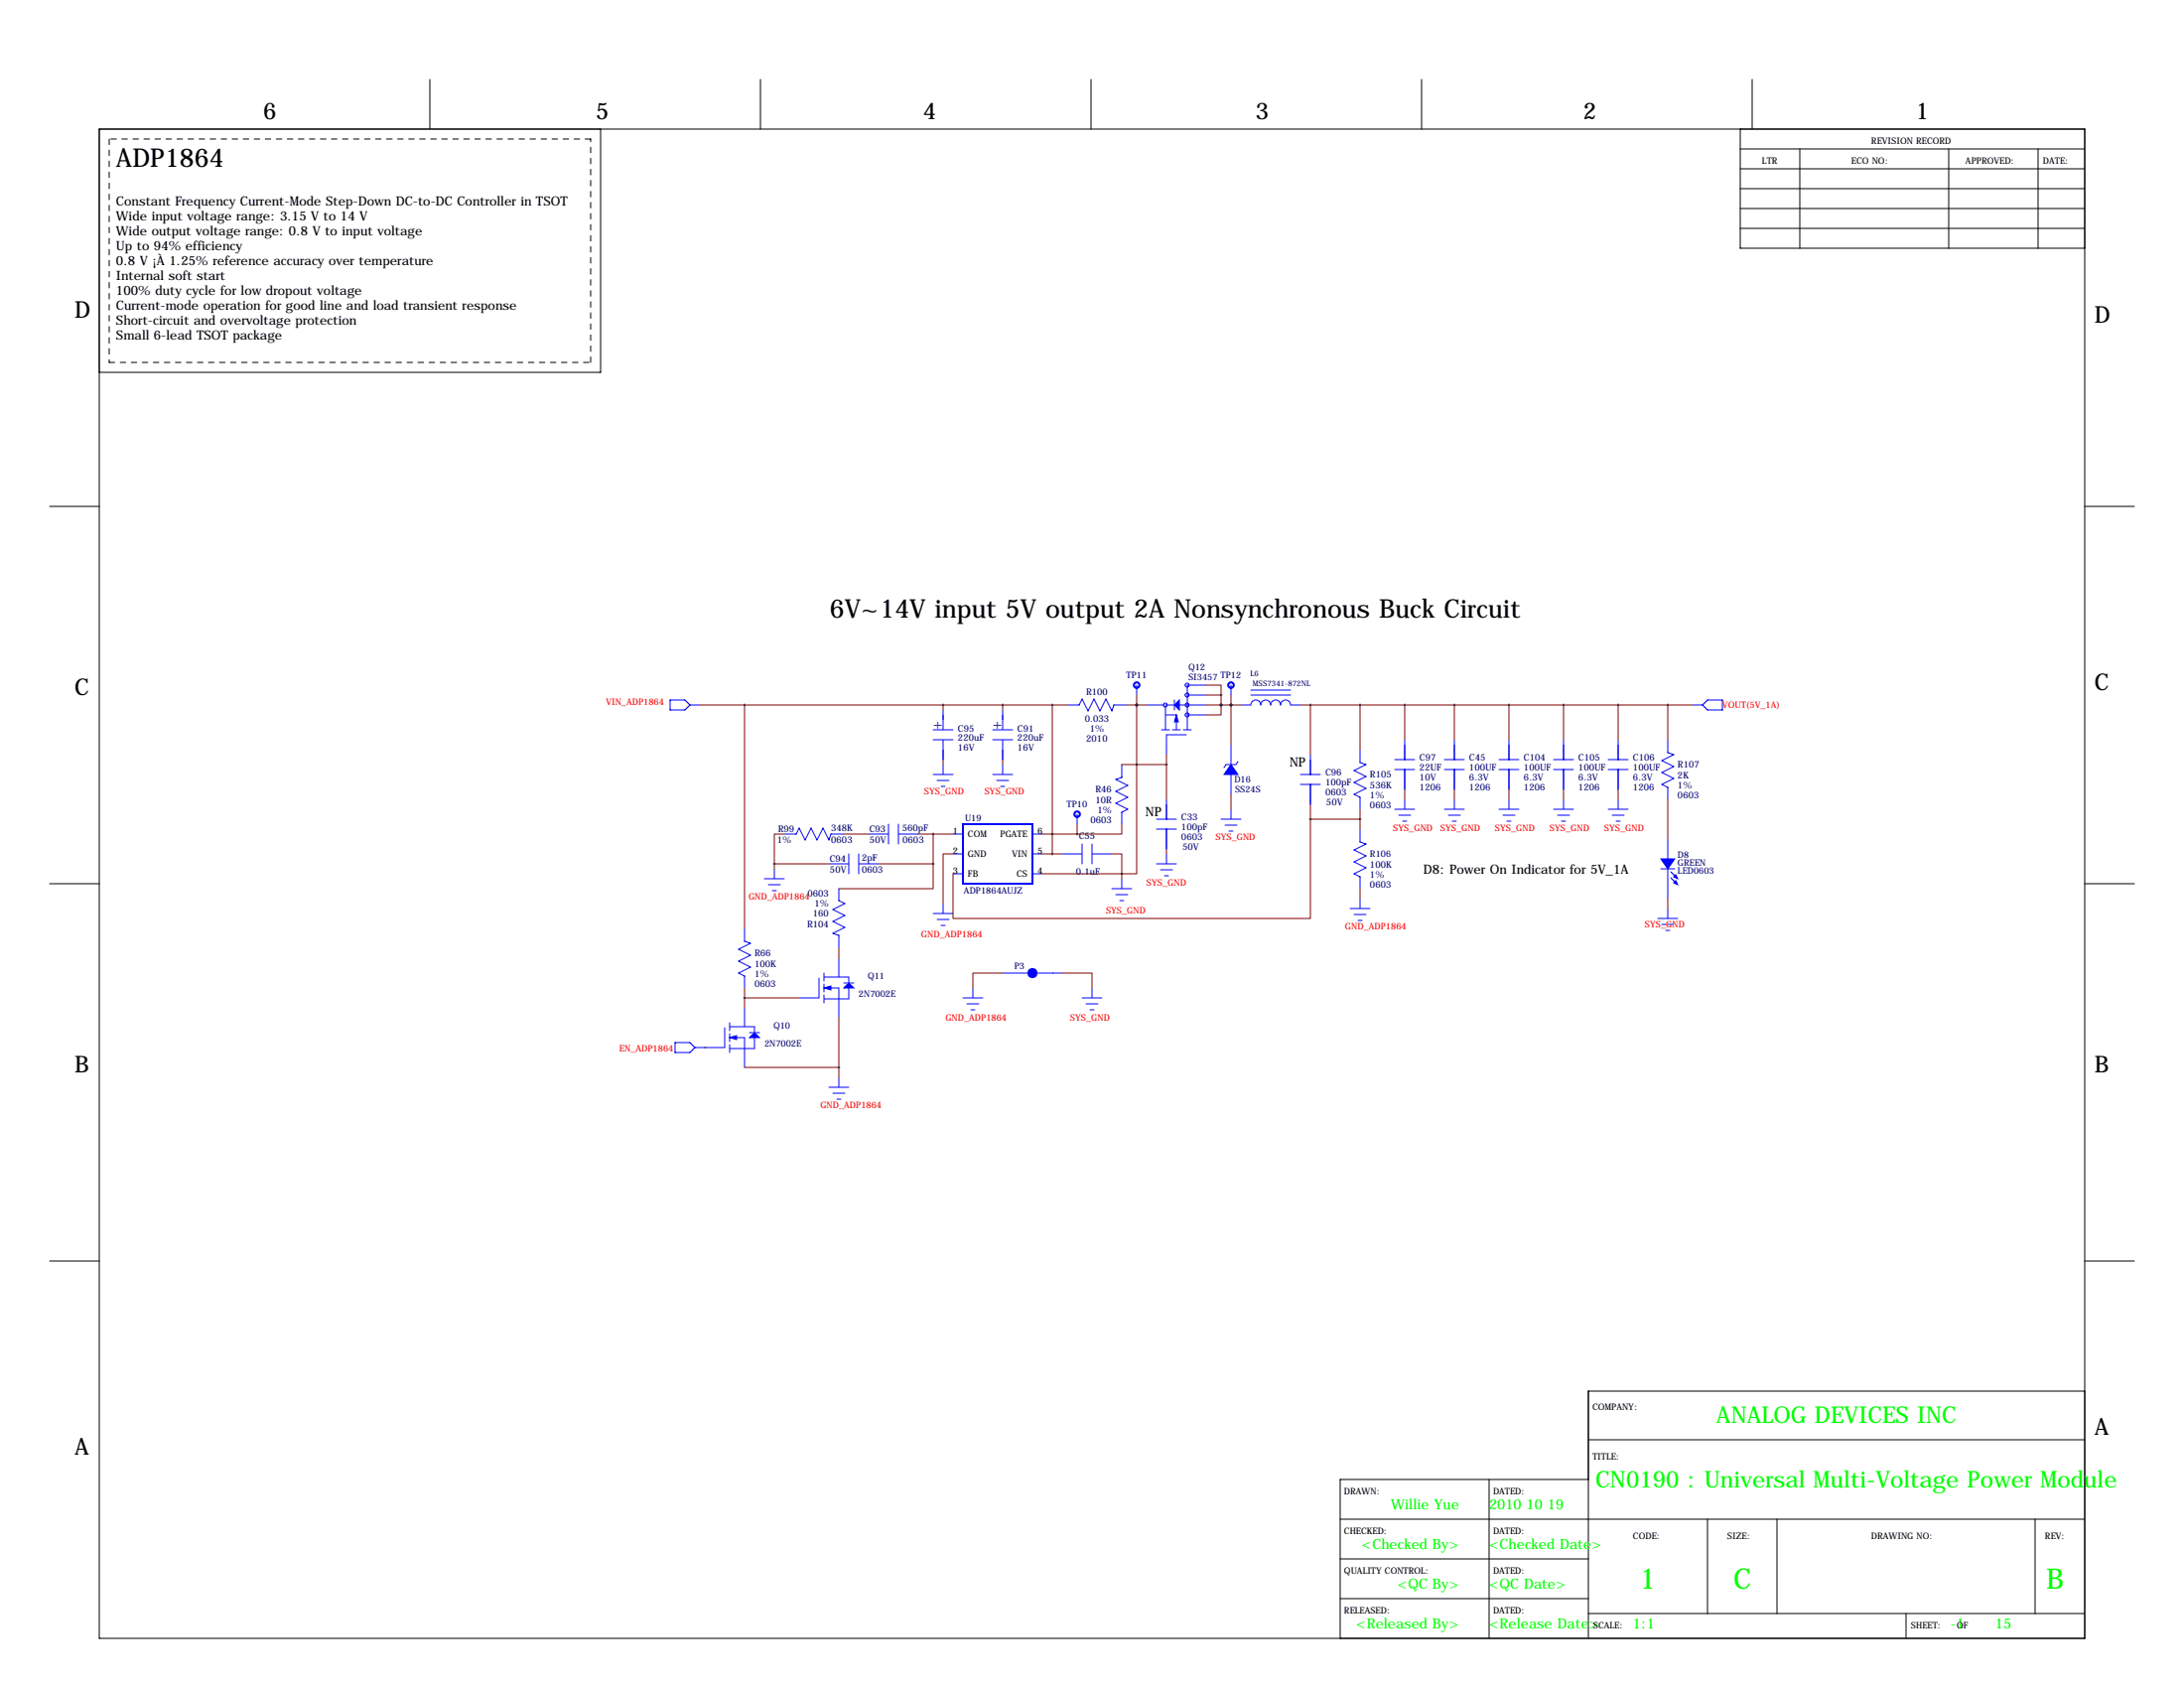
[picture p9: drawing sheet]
<svg xmlns="http://www.w3.org/2000/svg" width="559mm" height="432mm" viewBox="0 0 559 432" stroke-linecap="round" stroke-linejoin="round" font-family="sans-serif">
<g fill="none" stroke="#000" stroke-width=".25">
<path d="M25.4 33h508v386.1h-508zM110 20.3v12.7M153.7 33v62.2h-128.3M194.6 20.3v12.7M279.1 20.3v12.7M363.7 20.3v12.7M445.3 38.1h88.1M445.3 33v30.5h88.1M448.3 20.3v12.7M460.5 38.1v25.4M498.6 38.1v25.4M521.5 38.1v25.4"/>
<path d="M445.3 48.3h88.1M445.3 43.2h88.1M445.3 53.3h88.1M445.3 58.4h88.1M12.7 129.5h12.7M533.4 129.5h12.7M12.7 226.1h12.7M533.4 226.1h12.7M12.7 322.6h12.7M533.4 322.6h12.7M533.4 355.9h-127v63.2M381 378.5v40.6"/>
<path d="M406.4 368.3h127M406.4 378.5h-63.5v40.6M342.9 388.6h190.5M342.9 398.8h63.5M436.9 388.6v24.1M454.7 388.6v24.1M520.7 388.6v24.1M342.9 408.9h63.5M406.4 412.7h127M487.7 412.7v6.4"/>
</g>
<path d="M27.9 35.6v57.1M151.1 35.6h-123.2M27.9 92.7h123.2M151.1 92.7v-57.1" fill="none" stroke="#000" stroke-width=".25" stroke-dasharray="1.4 1.4"/>
<g fill="none" stroke="#00f" stroke-width=".25">
<path d="M171.4 179.1h3.9l1.2 1.2-1.2 1.3h-3.9zM290.8 175.3v2.5M300.5 179.1v2.5M303.8 177.8h4.8M308.6 175.3h-4.8v11.4M315 175.3v2.5M320 177.8h10.2M320 176.5h10.2M436.9 179.1h3.8v2.5h-3.8l-1.3-1.3zM176.5 180.3h2.6M238.8 186.7h5M238.8 198.1h5"/>
<path d="M238.8 189.2h5M239.8 199.6h3M241.3 181.6v5.1M241.3 189.2v5.1M241.3 195.6v2.5M254 186.7h5.1M254 198.1h5.1M254 189.2h5.1M255 199.6h3.1M256.5 181.6v5.1M256.5 189.2v5.1M256.5 195.6v2.5"/>
<path d="M273 180.3h3.1l.8-1.5 1.5 3.1 1.5-3.1 1.5 3.1 1.6-3.1 1.5 3.1 .5-1.6h3.3M287 195.6v3.3l-1.5 .5 3 1.5-3 1.5 3 1.6-3 1.5 3 1.5-1.5 .8v3M293.4 180.3h4.5M297.2 186.7h2M298.2 180.6v6.1M298.2 180.3h2.3M298.2 182.9h2.8M300 186.7h2M301 184.1v2.6M301.8 180.3h6.8M302.8 186.7h2M303.5 188h-5.1v5"/>
<path d="M303.8 182.9h4.8M315 190.5v5.1M315 198.1v5.1M316.7 194.8l-.5 .8h-2.5l-.5 .7M317.5 180.3h2.5a1.27 1.27 0 0 1 1.3-1.2 1.27 1.27 0 0 1 1.3 1.2 1.27 1.27 0 0 1 1.2-1.2 1.27 1.27 0 0 1 1.3 1.2 1.27 1.27 0 0 1 1.3-1.2 1.27 1.27 0 0 1 1.3 1.2 1.27 1.27 0 0 1 1.2-1.2 1.27 1.27 0 0 1 1.3 1.2h2.5M332.7 198.1h5.1M335.3 193v5.1M348 191.8v3.3l1.5 .5-3 1.5 3 1.5-3 1.6 3 1.5-3 1.5 1.5 .8v3M356.9 194.3h5M356.9 196.8h5M359.4 189.2v5.1M359.4 196.8v5.1"/>
<path d="M369.6 194.3h5M369.6 196.8h5M372.1 189.2v5.1M372.1 196.8v5.1M383.5 194.3h5.1M383.5 196.8h5.1M386.1 189.2v5.1M386.1 196.8v5.1M397.5 194.3h5.1M397.5 196.8h5.1M400 189.2v5.1M400 196.8v5.1"/>
<path d="M411.5 194.3h5.1M411.5 196.8h5.1M414 189.2v5.1M414 196.8v5.1M426.7 189.2v3.3l1.5 .5-3 1.6 3 1.5-3 1.5 3 1.5-3 1.6 1.5 .7v3.1M433.1 180.3h2.5M200.7 213.4h3l.8-1.6 1.5 3.1 1.5-3.1 1.5 3.1 1.6-3.1 1.5 3.1 .5-1.5h3.3M217.2 218.4v5.1M219.7 218.4v5.1M222.2 213.4h5.1M227.3 210.8v5.1M229.9 213.4h5"/>
<path d="M229.9 210.8v5.1M240.8 201.2h1M243.8 213.4h2.6M243.8 218.4h2.6M256 201.2h1M264.2 213.4h2.5M264.2 218.4h2.5M271.8 218.4h5.1M275.6 208.3v2.5M276.9 215.9v5.1M279.4 218.4h5.1M279.4 215.9v5.1"/>
<path d="M295.9 209.5h5.1M295.9 212.1h5.1M298.4 204.5v5M298.4 212.1v5.1M298.4 218.4v2.6M312.4 209.5h5.1M313.4 211.1h3.1M314.5 212.6h1M315 207v2.5M332.7 200.7h5.1M335.3 200.7v5M348 212.1v3.3l1.5 .5-3 1.5 3 1.5-3 1.6 3 1.5-3 1.5 1.5 .8v3"/>
<path d="M356.9 207h5M357.9 208.5h3M358.9 210.1h1M359.4 204.5v2.5M369.6 207h5M370.6 208.5h3M371.6 210.1h1M372.1 204.5v2.5M383.5 207h5.1M384.6 208.5h3M385.6 210.1h1M386.1 204.5v2.5"/>
<path d="M397.5 207h5.1M398.5 208.5h3.1M399.5 210.1h1.1M400 204.5v2.5M411.5 207h5.1M412.5 208.5h3M413.5 210.1h1M414 204.5v2.5M426.7 214.6v5.1M190.5 237.5v3.3l1.5 .5-3 1.5 3 1.5-3 1.6 3 1.5-3 1.5 1.5 .8v3M195.6 224.8h5.1M196.6 226.3h3"/>
<path d="M197.6 227.8h1M198.1 222.2v2.6M212.1 221h5.1M214.6 227.3v3.1l1.6 .7-3.1 1.6 3.1 1.5-3.1 1.5 3.1 1.5-3.1 1.6 1.5 .5v3.3M219.7 221h5.1M238.8 233.7h5M239.8 235.2h3M240.8 236.7h1M241.3 231.1v2.6M243.8 223.5h2.6M264.2 223.5h2.5M284.5 227.3h5.1"/>
<path d="M285.5 228.9h3M286.5 230.4h1M287 224.8v2.5M295.9 221h5.1M296.9 222.5h3.1M297.9 224h1.1M345.4 232.4h5.1M346.5 233.9h3M347.5 235.5h1M348 229.9v2.5M424.2 234.9h5.1M424.9 222.2h3.6"/>
<path d="M425.2 236.5h3M426.2 238h1M426.7 222.2v7.7M426.7 232.4v2.5M427.5 223l1.5 1.5M427.5 224.5l1.5 1.6M190.5 257.8v4.8M209.5 250.2v5.1h-5M210.8 249.9h6.4v1.6M210.8 248.9v2.1M210.8 251.7v2M210.8 254.5v2"/>
<path d="M212.1 252.7h2.5v7.6M214.6 245.1v4.8M215.9 251.5h2.5M217.2 252.7v2.8h-6.4M246.4 255.3h5.1M247.4 256.8h3M248.4 258.3h1M248.9 252.7v2.6M256.5 248.9h2.6M259.2 248.9h3.8M265.4 248.9h6.4M276.9 255.3h5"/>
<path d="M277.9 256.8h3M278.9 258.3h1M279.4 252.7v2.6M172.7 266.7h3.8l1.3 1.3-1.3 1.2h-3.8zM185.4 262.9v5.1h-7.6M186.7 261.6v2.1M186.7 264.4v2M186.7 267.2v2M186.7 262.6h6.3v1.6M188 265.4h2.5v7.6M191.8 264.2h2.5M193 265.4v2.8h-6.3"/>
<path d="M212.1 278.1h5.1M213.1 279.7h3.1M214.6 275.6v2.5M214.1 281.2h1"/>
<circle cx="303.7" cy="177.8" r=".51"/>
<circle cx="303.7" cy="175.3" r=".51"/>
<circle cx="298.1" cy="180.3" r=".51"/>
<circle cx="303.7" cy="182.9" r=".51"/>
<circle cx="303.7" cy="180.3" r=".51"/>
</g>
<g fill="#00f" stroke="#00f" stroke-width=".25">
<path d="M301.8 179.1v2.5l-1.3-1.3z"/>
<path d="M301 182.9l.5 1.8h-1z"/>
<path d="M191.8 265.4l1.2-1.2 1.3 1.2z"/>
<path d="M186.7 265.4l1.8-.5v1z"/>
<path d="M217.2 251.5l1.2 1.2h-2.5z"/>
<path d="M210.8 252.7l1.8-.5v1z"/>
<path d="M424.9 219.7h3.6l-1.8 2.5z"/>
<path d="M428.8 225.3l.5 1-1.1-.5z"/>
<path d="M428.8 223.8l.5 1-1.1-.5z"/>
<path d="M315 195.6l1.7 2.5h-3.5z"/>
</g>
<g fill="none" stroke="#00f" stroke-width=".51">
<path d="M246.4 210.8h17.8v15.3h-17.8z"/>
<circle cx="290.8" cy="175.3" r=".71"/>
<circle cx="315" cy="175.3" r=".71"/>
<circle cx="275.6" cy="208.3" r=".71"/>
</g>
<circle cx="264.2" cy="248.9" r=".66" fill="none" stroke="#00f" stroke-width="1.3"/>
<g fill="none" stroke="#800000" stroke-width=".25">
<path d="M290.8 177.8v2.5M308.6 175.3h3.8v2.5M308.6 177.8h3.8M312.4 177.8v2.5M315 177.8v12.7M179.1 180.3h93.9M190.5 180.3v57.2M241.3 180.3v1.3M241.3 194.3v1.3M256.5 180.3v1.3M256.5 194.3v1.3M269.2 180.3v38.1"/>
<path d="M287 195.6h11.4M288.3 180.3h5.1M290.8 180.3v43.2h-24.1M290.8 180.3h.1M298.4 193v11.5M308.6 180.3h8.9M312.4 180.3v2.6h-3.8M312.4 180.3h.1M315 180.3h.1M332.7 180.3h100.4M335.3 180.3v12.7M348 180.3v11.5"/>
<path d="M359.4 180.3v8.9M372.1 180.3v8.9M386.1 180.3v8.9M400 180.3v8.9M414 180.3v8.9M426.7 180.3v8.9M200.7 213.4h-2.6v7.6M215.9 213.4h6.3M234.9 213.4h8.9M238.8 213.4v7.6M243.8 218.4h-2.5v12.7M266.7 213.4h8.9"/>
<path d="M266.7 218.4h5.1M275.6 210.8v2.6M284.5 218.4h2.5v6.4M287 210.8v2.6h-11.4M298.4 217.2v1.2M315 203.2v3.8M335.3 209.5v25.4h-91.5v-11.4M335.3 209.5h12.7M335.3 205.7v3.8M348 207v5.1M359.4 201.9v2.6M372.1 201.9v2.6"/>
<path d="M386.1 201.9v2.6M400 201.9v2.6M414 201.9v2.6M426.7 204.5v10.1M198.1 221h14M198.1 221v1.2M224.8 221h14M238.8 221v6.3h-24.2M348 227.3v2.6M426.7 229.9v2.5M190.5 252.7v5.1M190.5 255.3h14"/>
<path d="M214.6 242.6v2.5M256.5 248.9h-7.6v3.8M271.8 248.9h7.6v3.8M180.3 268h.1M190.5 273h24.1M214.6 260.3v15.3"/>
</g>
<path d="M314.9 180.3a.05 .05 0 0 0 .1 0 .05 .05 0 0 0-.1 0zM290.8 180.3a.05 .05 0 0 0 .1 0 .05 .05 0 0 0-.1 0zM256.5 180.3a.05 .05 0 0 0 .1 0 .05 .05 0 0 0-.1 0zM214.6 273.1a.05 .05 0 0 0 .1 0 .05 .05 0 0 0-.1 0zM290.8 180.3a.05 .05 0 0 0 .1 0 .05 .05 0 0 0-.1 0zM314.9 180.3a.05 .05 0 0 0 .1 0 .05 .05 0 0 0-.1 0zM238.7 213.4a.05 .05 0 0 0 .1 0 .05 .05 0 0 0-.1 0zM298.4 195.6a.05 .05 0 0 0 .1 0 .05 .05 0 0 0-.1 0zM238.7 221a.05 .05 0 0 0 .1 0 .05 .05 0 0 0-.1 0zM400 180.3a.05 .05 0 0 0 .1 0 .05 .05 0 0 0-.1 0zM269.2 218.4a.05 .05 0 0 0 .1 0 .05 .05 0 0 0-.1 0zM269.2 180.3a.05 .05 0 0 0 .1 0 .05 .05 0 0 0-.1 0z" fill="#800000" stroke="#800000" stroke-width=".63"/>
<g font-size="7.3" fill="#0f0">
<text x="419.6" y="406.4">1</text>
<text x="443.5" y="406.4">C</text>
<text x="523.5" y="406.4">B</text>
</g>
<g font-size="6.6">
<text x="29.7" y="42.7">ADP1864</text>
<text x="212.3" y="158">6V~14V input 5V output 2A Nonsynchronous Buck Circuit</text>
</g>
<g font-size="5.9">
<text x="67.3" y="30.5">6</text>
<text x="152.4" y="30.5">5</text>
<text x="236.2" y="30.5">4</text>
<text x="321.3" y="30.5">3</text>
<text x="405.1" y="30.5">2</text>
<text x="490.2" y="30.5">1</text>
<text x="19" y="81.3">D</text>
<text x="535.9" y="82.6">D</text>
<text x="19" y="177.8">C</text>
<text x="535.9" y="176.5">C</text>
<text x="19" y="274.3">B</text>
<text x="535.9" y="274.3">B</text>
<text x="535.9" y="367">A</text>
<text x="19" y="372.1">A</text>
</g>
<g font-size="5.9" fill="#0f0">
<text x="439.2" y="364">ANALOG DEVICES INC</text>
<text x="408.3" y="380.5">CN0190 : Universal Multi-Voltage Power Module</text>
</g>
<g font-size="3.6" fill="#000080">
<text x="238.8" y="186.4">+</text>
<text x="254" y="186.4">+</text>
</g>
<g font-size="3.6" fill="#0f0">
<text x="355.9" y="386.1">Willie Yue</text>
<text x="381" y="386.1">2010 10 19</text>
<text x="348.4" y="396.2">&lt;Checked By&gt;</text>
<text x="381" y="396.2">&lt;Checked Date&gt;</text>
<text x="357.6" y="406.4">&lt;QC By&gt;</text>
<text x="381" y="406.4">&lt;QC Date&gt;</text>
<text x="347" y="416.6">&lt;Released By&gt;</text>
<text x="381" y="416.6">&lt;Release Date&gt;</text>
<text x="417.8" y="416.6">1:1</text>
<text x="499.1" y="416.6">-1</text>
<text x="510.5" y="416.6">15</text>
</g>
<g font-size="3.3">
<text x="29.7" y="52.6">Constant Frequency Current-Mode Step-Down DC-to-DC Controller in TSOT</text>
<text x="29.7" y="56.4">Wide input voltage range: 3.15 V to 14 V</text>
<text x="29.7" y="60.2">Wide output voltage range: 0.8 V to input voltage</text>
<text x="29.7" y="64">Up to 94% efficiency</text>
<text x="29.7" y="67.8">0.8 V ¡À 1.25% reference accuracy over temperature</text>
<text x="29.7" y="71.6">Internal soft start</text>
<text x="29.7" y="75.4">100% duty cycle for low dropout voltage</text>
<text x="29.7" y="79.2">Current-mode operation for good line and load transient response</text>
<text x="29.7" y="83.1">Short-circuit and overvoltage protection</text>
<text x="29.7" y="86.9">Small 6-lead TSOT package</text>
<text x="329.9" y="196.1">NP</text>
<text x="293.1" y="208.8">NP</text>
<text x="364.2" y="223.5">D8: Power On Indicator for 5V_1A</text>
</g>
<g font-size="2.4" fill="#000080">
<text x="277.9" y="177.8">R100</text>
<text x="277.5" y="184.5">0.033</text>
<text x="245.1" y="187.2">C95</text>
<text x="245.1" y="189.4">220uF</text>
<text x="245.1" y="191.9">16V</text>
<text x="260.3" y="187.2">C91</text>
<text x="260.3" y="189.4">220uF</text>
<text x="260.3" y="191.9">16V</text>
<text x="278" y="189.6">2010</text>
<text x="278.8" y="187.1">1%</text>
<text x="363.2" y="194.6">C97</text>
<text x="363.2" y="197">22UF</text>
<text x="375.9" y="194.6">C45</text>
<text x="375.9" y="197">100UF</text>
<text x="389.9" y="194.6">C104</text>
<text x="389.9" y="197">100UF</text>
<text x="403.9" y="194.6">C105</text>
<text x="403.9" y="197">100UF</text>
<text x="417.8" y="194.6">C106</text>
<text x="417.8" y="197">100UF</text>
<text x="429.3" y="196.3">R107</text>
<text x="280.3" y="202.7">R46</text>
<text x="339.1" y="198.4">C96</text>
<text x="339.1" y="200.8">100pF</text>
<text x="339.1" y="203.3">0603</text>
<text x="350.5" y="198.9">R105</text>
<text x="350.5" y="201.6">536K</text>
<text x="363.2" y="199.5">10V</text>
<text x="363.2" y="202.1">1206</text>
<text x="375.9" y="199.5">6.3V</text>
<text x="375.9" y="202.1">1206</text>
<text x="389.9" y="199.5">6.3V</text>
<text x="389.9" y="202.1">1206</text>
<text x="403.9" y="199.5">6.3V</text>
<text x="403.9" y="202.1">1206</text>
<text x="417.8" y="199.5">6.3V</text>
<text x="417.8" y="202.1">1206</text>
<text x="429.3" y="199">2K</text>
<text x="429.3" y="201.6">1%</text>
<text x="280.3" y="205.4">10R</text>
<text x="280.8" y="207.9">1%</text>
<text x="302.3" y="209.8">C33</text>
<text x="339.3" y="205.9">50V</text>
<text x="350.5" y="204.1">1%</text>
<text x="350.5" y="206.6">0603</text>
<text x="429.3" y="204.1">0603</text>
<text x="198.8" y="215.5">1%</text>
<text x="199.1" y="212.9">R99</text>
<text x="212.6" y="212.5">348K</text>
<text x="212.7" y="215.5">0603</text>
<text x="222.4" y="212.9">C93</text>
<text x="222.5" y="215.5">50V</text>
<text x="230.9" y="212.5">560pF</text>
<text x="231" y="215.5">0603</text>
<text x="276" y="214.6">C55</text>
<text x="279" y="210.4">0603</text>
<text x="302.3" y="212.2">100pF</text>
<text x="302.3" y="214.8">0603</text>
<text x="212.3" y="220.5">C94</text>
<text x="220.5" y="220.1">2pF</text>
<text x="302.5" y="217.3">50V</text>
<text x="350.5" y="221.9">100K</text>
<text x="212.3" y="223.1">50V</text>
<text x="220.5" y="223.1">0603</text>
<text x="275.3" y="223.7">0.1uF</text>
<text x="350.5" y="224.4">1%</text>
<text x="350.5" y="227">0603</text>
<text x="206.7" y="229.4">0603</text>
<text x="208.4" y="231.9">1%</text>
<text x="206.5" y="237.1">R104</text>
<text x="208" y="234.4">160</text>
<text x="193" y="244.6">R66</text>
<text x="193" y="247.3">100K</text>
<text x="193" y="249.8">1%</text>
<text x="193" y="252.4">0603</text>
</g>
<g font-size="2.3">
<text x="450.8" y="41.9">LTR</text>
<text x="473.7" y="41.9">ECO NO:</text>
<text x="478.8" y="36.8">REVISION RECORD</text>
<text x="502.9" y="41.9">APPROVED:</text>
<text x="522.7" y="41.9">DATE:</text>
<text x="243.8" y="213.4">1</text>
<text x="247.6" y="214.2">COM</text>
<text x="255.9" y="214.2">PGATE</text>
<text x="265.4" y="213.4">6</text>
<text x="243.8" y="218.4">2</text>
<text x="247.6" y="219.2">GND</text>
<text x="258.9" y="219.2">VIN</text>
<text x="265.4" y="218.4">5</text>
<text x="243.8" y="223.5">3</text>
<text x="247.6" y="224.3">FB</text>
<text x="260.1" y="224.3">CS</text>
<text x="265.4" y="223.5">4</text>
<text x="407.4" y="360.7">COMPANY:</text>
<text x="407.4" y="373.4">TITLE:</text>
<text x="343.9" y="382.3">DRAWN:</text>
<text x="382" y="382.3">DATED:</text>
<text x="343.9" y="392.4">CHECKED:</text>
<text x="382" y="392.4">DATED:</text>
<text x="417.8" y="393.7">CODE:</text>
<text x="442" y="393.7">SIZE:</text>
<text x="478.8" y="393.7">DRAWING NO:</text>
<text x="523.2" y="393.7">REV:</text>
<text x="343.9" y="402.6">QUALITY CONTROL:</text>
<text x="382" y="402.6">DATED:</text>
<text x="343.9" y="412.7">RELEASED:</text>
<text x="382" y="412.7">DATED:</text>
<text x="407.7" y="416.6">SCALE:</text>
<text x="488.9" y="416.6">SHEET:</text>
<text x="500.7" y="416.6">OF</text>
</g>
<g font-size="2.3" fill="#000080">
<text x="288.2" y="173.5">TP11</text>
<text x="304" y="171.5">Q12</text>
<text x="312.3" y="173.5">TP12</text>
<text x="304" y="174.1">SI3457</text>
<text x="315.8" y="200.2">D16</text>
<text x="316" y="202.8">SS24S</text>
<text x="273" y="206.5">TP10</text>
<text x="246.9" y="210.1">U19</text>
<text x="350.5" y="219.2">R106</text>
<text x="429.3" y="219.5">D8</text>
<text x="429.3" y="221.5">GREEN</text>
<text x="429.3" y="223.5">LED0603</text>
<text x="246.6" y="228.6">ADP1864AUJZ</text>
<text x="222" y="250.4">Q11</text>
<text x="259.5" y="247.9">P3</text>
<text x="219.7" y="255">2N7002E</text>
<text x="197.9" y="263.1">Q10</text>
<text x="195.6" y="267.7">2N7002E</text>
</g>
<g font-size="2.3" fill="#f00">
<text x="155" y="180.3">VIN_ADP1864</text>
<text x="440.7" y="181.1">VOUT(5V_1A)</text>
<text x="236.5" y="203.2">SYS_GND</text>
<text x="251.9" y="203.2">SYS_GND</text>
<text x="311" y="214.9">SYS_GND</text>
<text x="356.4" y="212.6">SYS_GND</text>
<text x="368.6" y="212.6">SYS_GND</text>
<text x="382.5" y="212.6">SYS_GND</text>
<text x="396.5" y="212.6">SYS_GND</text>
<text x="410.5" y="212.6">SYS_GND</text>
<text x="293.4" y="226.6">SYS_GND</text>
<text x="191.5" y="230.2">GND_ADP1864</text>
<text x="283" y="233.7">SYS_GND</text>
<text x="235.7" y="239.8">GND_ADP1864</text>
<text x="344.2" y="237.7">GND_ADP1864</text>
<text x="420.9" y="237.2">SYS_GND</text>
<text x="241.9" y="261.2">GND_ADP1864</text>
<text x="273.8" y="261.1">SYS_GND</text>
<text x="158.5" y="269">EN_ADP1864</text>
<text x="209.9" y="283.4">GND_ADP1864</text>
</g>
<g font-size="2" fill="#000080">
<text x="319.9" y="173.1">L6</text>
<text x="320.5" y="175.6">MSS7341-872NL</text>
</g>
</svg>
